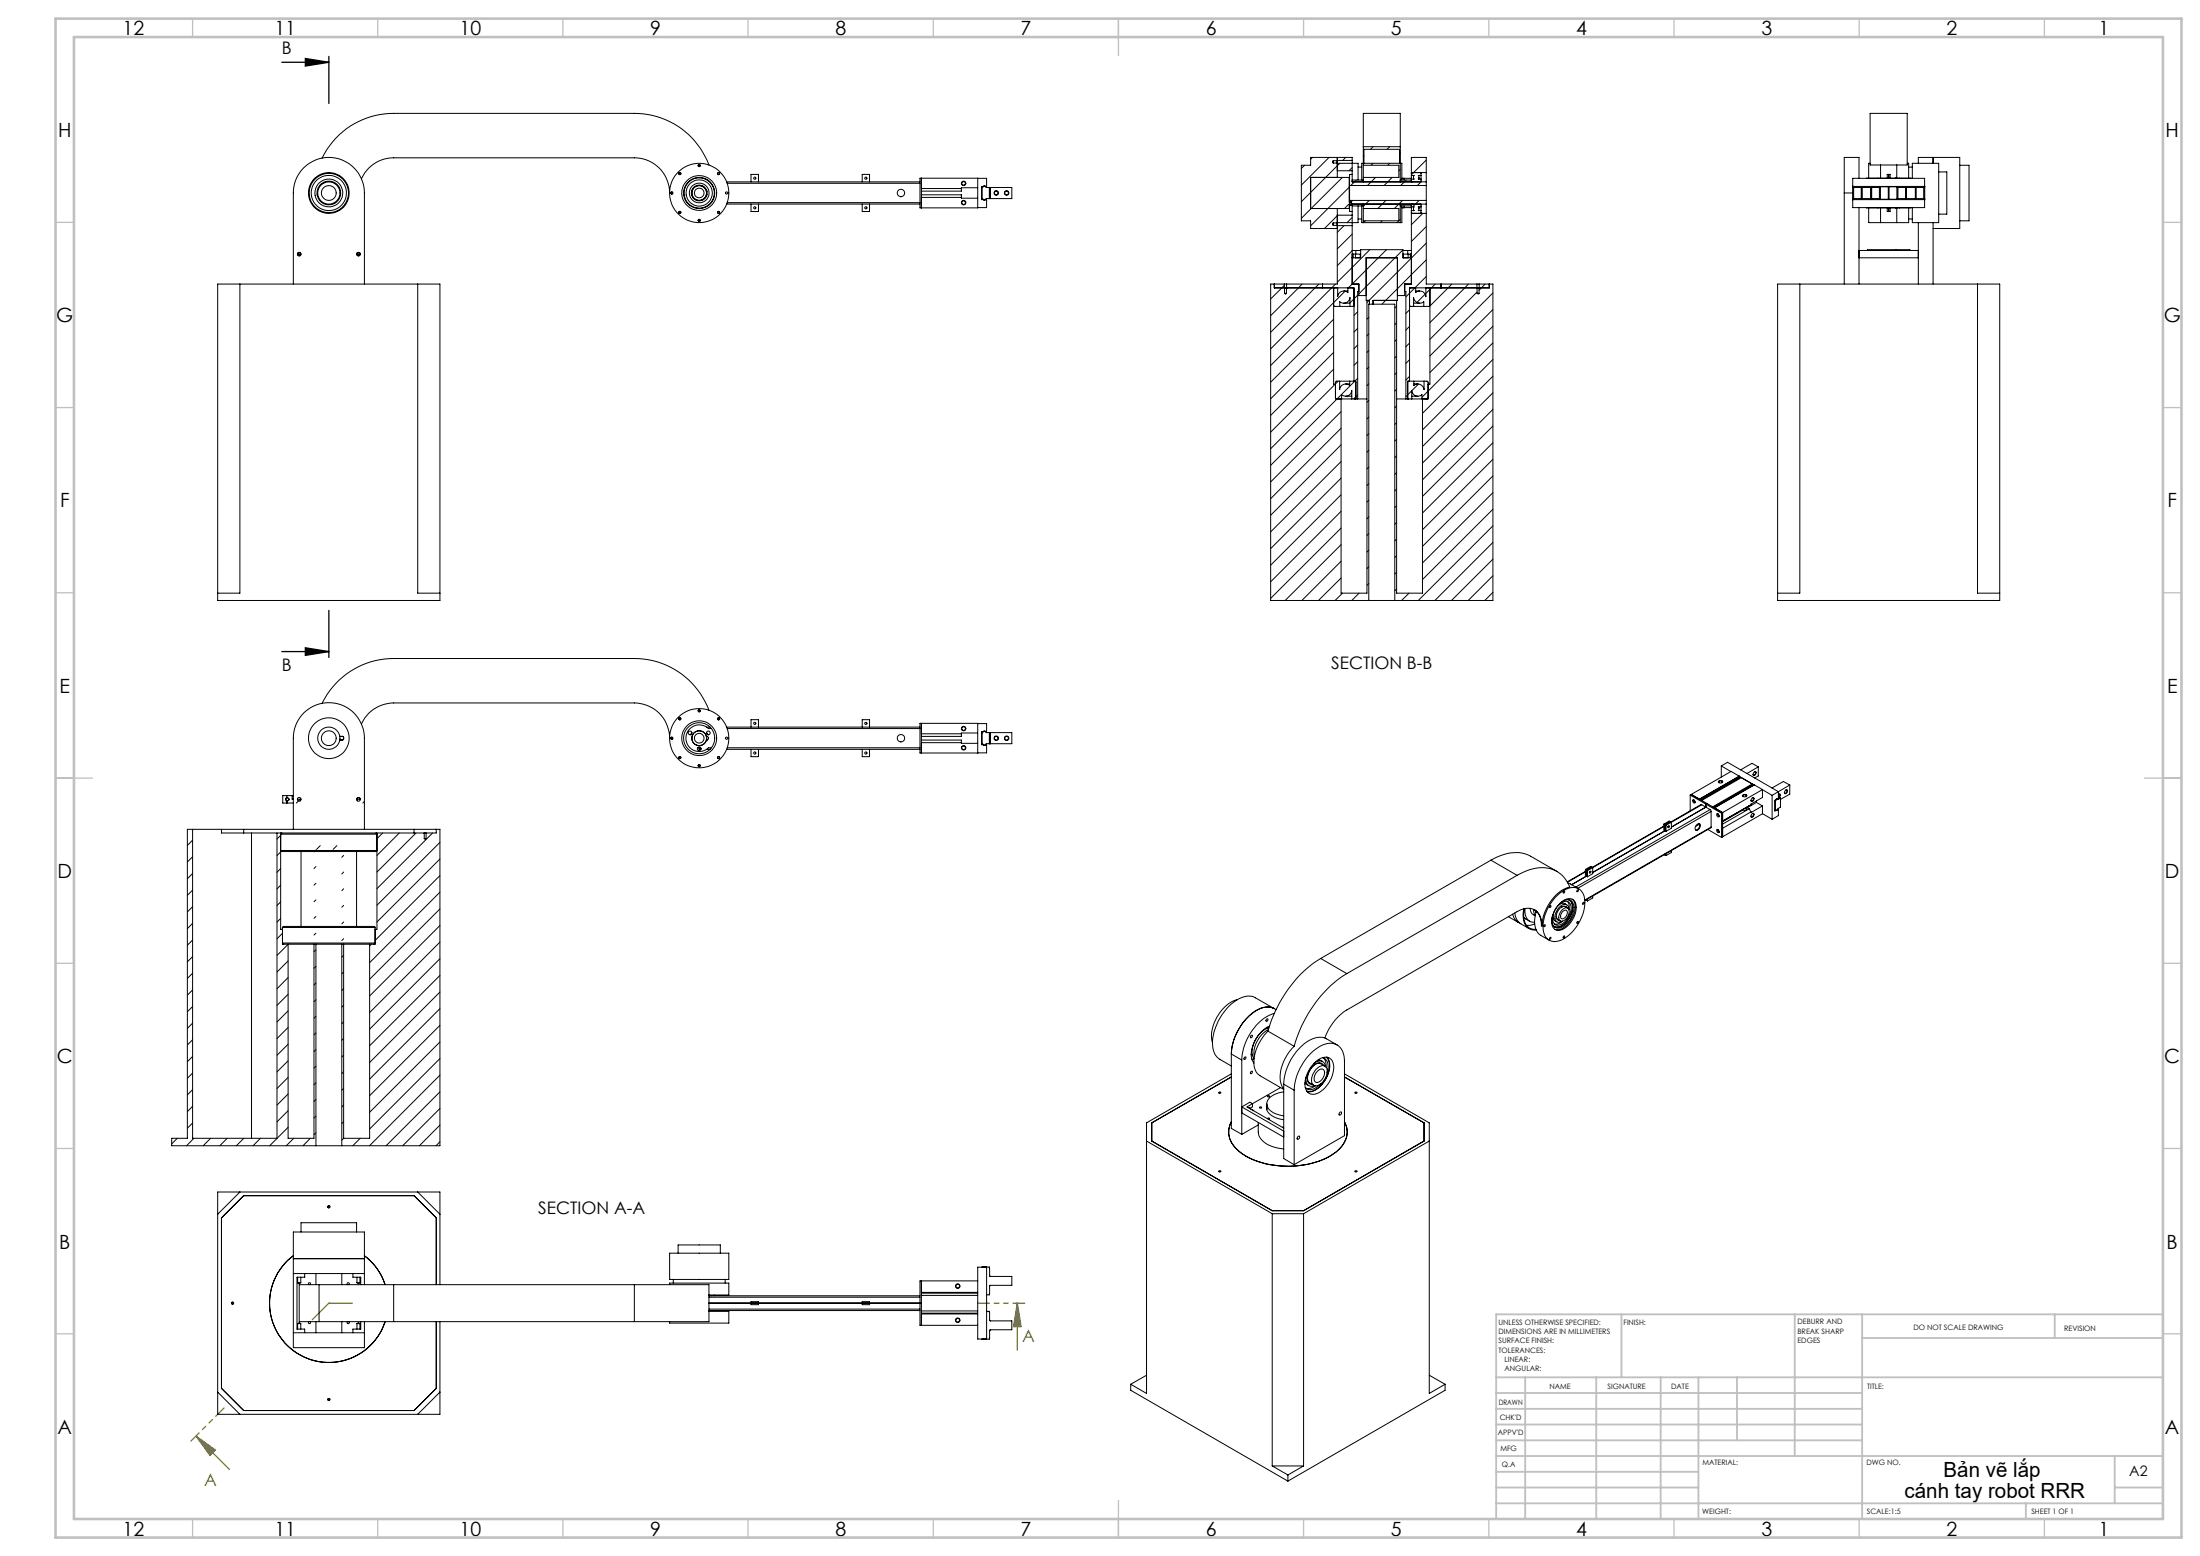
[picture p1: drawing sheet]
<svg xmlns="http://www.w3.org/2000/svg" width="594mm" height="420mm" viewBox="0 0 594 420" stroke-linecap="round" stroke-linejoin="round" font-family="sans-serif">
<path d="M76.1 16.8h12.7M82.4 15.8l6.4 1-6.4 1zM88.8 15.2v12.7M76.1 175.9h12.7M82.4 174.9l6.4 1-6.4 1zM88.8 164.8v12.7" fill="none" stroke="#000" stroke-width=".35"/>
<path d="M274.7 351.7l1 6.4h-2.1zM274.7 351.7v12.7M52.9 387.6l5.2 3.8-1.4 1.4zM52.9 387.6l9 9" fill="none" stroke="#808000" stroke-width=".35"/>
<path d="M276.7 351.7h-12.7M51.5 389l9-9" fill="none" stroke="#808000" stroke-width=".35" stroke-dasharray="6.3 1.3 1.3 1.3 1.3 1.3" stroke-dashoffset="3.2"/>
<path d="M84.3 356.2l4.5-4.5M95.2 351.7h-6.4" fill="none" stroke="#808000" stroke-width=".35" stroke-dasharray="6.3 1.3 1.3 1.3 1.3 1.3"/>
<g fill="none" stroke="#c0c0c0" stroke-width=".35">
<path d="M52 5v5M102 5v5M152 5v5M202 5v5M252 5v5M302 5v10M352 5v5M402 5v5M452 5v5M502 5v5M552 5v5M15 60h5"/>
<path d="M584 60h5M15 110h5M584 110h5M15 160h5M584 160h5M15 210h10M579 210h10M15 260h5M584 260h5M15 310h5M584 310h5M15 360h5"/>
<path d="M584 360h5M52 410v5M102 410v5M152 410v5M202 410v5M252 410v5M302 405v10M352 410v5M402 410v5M452 410v5M502 410v5M552 410v5"/>
</g>
<g fill="none" stroke="#c0c0c0" stroke-width=".5">
<path d="M437.8 354.8v17M484.6 354.8v38.2M502.8 354.8v55.2M554.8 354.8v6.4M584 354.8h-180v55.2M404 371.8h180M404 376h98.8M411.8 371.8v38.2M431 371.8v38.2M448.4 371.8v38.2M458.6 371.8v38.2M469 371.8v17"/>
<path d="M502.8 361.2h81.2M404 388.8h98.8M404 384.5h98.8M404 380.3h98.8M404 397.3h54.6M404 393h180M571 393v12.8M404 405.8h180M404 401.5h54.6M547 405.8v4.2M571 401.5h13"/>
</g>
<path d="M15 5h574v410h-574zM20 10h564v400h-564z" fill="none" stroke="#c0c0c0" stroke-width=".7"/>
<path d="M82.4 15.8l6.4 1-6.4 1zM82.4 174.9l6.4 1-6.4 1z" fill="#000"/>
<path d="M274.7 351.7l1 6.4h-2.1zM52.9 387.6l5.2 3.8-1.4 1.4z" fill="#808000"/>
<g fill="none" stroke="#000" stroke-width=".27">
<path d="M368.1 39.6v-9h10v9M368.1 39.6v5M368.1 39.6h10M370.7 39.6l-.7 .7M375.2 39.6l-.7 .7M378.1 39.6v9.5M504.9 30.6h10v13.9h-10zM87 42.7a21.4 21.4 0 0 1 19.3-12.1h65a21.4 21.4 0 0 1 20.1 13.9M97.6 48.3a9.5 9.5 0 0 1 8.7-5.7h65a9.5 9.5 0 0 1 9.5 9.5M190.7 52.6h.1M190.7 51.6h.1M196.2 55.1h52.2"/>
<path d="M196.2 49.1h52.2M196.4 54.7h52M196.4 49.5h52M202.8 49.1v-2h2v2M202.8 55.1v2h2v-2M232.8 49.1v-2h2v2M232.8 55.1v2h2v-2M248.8 52.6h10.8v.9h4.4M248.8 48.1v8M248.8 53.3h10.8M248.8 50.9h10.8M264 48.1v8h-15.6v-8h18v2.2h-.3a.29 .29 0 0 0-.3-.2 .29 .29 0 0 0-.3 .2h-.5v3.6l.7 .2 .7-.2v2.1h-2.4"/>
<path d="M264 50.7h-4.4v.9h-10.8M265 50.7h.1M265 53.5h.1M267.1 50.6v3M267.2 50.6h-.9l-.4-.4-.8 .4v3l.6 .4 .6-.4h.9M267.2 53.6h.1M267.2 50.6h.1M267.2 50.6v3M267.3 50.6h5.9v3h-5.9M267.3 50.6v3M352.2 44.6l-.8 .9M353.9 47.9h10.4v6.7h.6v.7h-.6v1h-10.4z"/>
<path d="M354.4 42.5l-.5 .5M358.8 42.5l-7.4 7.5M360 43.4v.6M360 43.4h1M360 43.4l-.2 .3 .2 .3M360 44h1M361 43.4v.6M361 44l.1 .1M361.1 43.3v.8M361.1 44.1h5.6v4.5M361.1 42.5v.8M361.1 44.1v3.8"/>
<path d="M361.1 56.3v3.8M361.1 43.3l-.1 .1M361.1 58.1h4M361.1 46.1h4M361.1 43.3h4M361.2 58.1l-3.6 3.6M361.7 44.1l-10.3 10.4M362.4 47.9l-11 11M363.3 42.5l-.8 .8M364.3 50.3h.1M364.3 51.1h.1M364.3 50.5l-10.4 10.4"/>
<path d="M364.4 50.1v4M364.4 55.3v1.8h.7M364.4 50.1h20.7M364.4 54.1v.5M364.4 54.1h20.7M364.8 54.6v.7M364.8 54.6l-1.8 1.7M365.1 46.1v1M365.1 57.1v1M365.1 58.1v2.8M365.1 43.3v2.8M365.1 47.1v2h20"/>
<path d="M365.1 47.1h-.7v3M365.1 43.3v-.8h-11.2v2.1h-2.5v15h2.5v2.1h7.2M365.1 55.6h3M365.1 48.6h3M365.1 58.7l-1.4 1.4M365.1 45.2l-.9 .9M365.2 54.1l-.4 .5M366.2 48.6l-1.5 1.5M366.7 55.6v4.5h-5.6M366.7 45.1h1M366.7 59.1h1M367.7 55.6v4.5h10.8v-4.5"/>
<path d="M368.1 56.3v3.3M368.1 44.6v3.3M368.1 44.1h-.4v4.5M368.1 56.3h9.6v3.3M368.1 44.6h9.6v3.3h-9.6M368.1 59.6h9.6M368.1 47.9v1.2M368.1 55.1v1.2M368.1 59.6v.5M368.3 40.3h9.6v3.8h-9.6zM368.3 42l-.2 .2M368.7 59.6l-.5 .5"/>
<path d="M369.7 54.1l-1.6 1.6M370.7 44.1l-.5 .5M371.4 47.9l-2.2 2.2M373.2 59.6l-.5 .5M374.2 54.1l-2.2 2.2M375.2 44.1l-.5 .5M375.9 47.9l-2.2 2.2M377.7 59.6l-.5 .5M378.1 44.1h.4v4.5M378.1 55.6h3M378.1 48.6h3M378.1 55.1v5"/>
<path d="M378.1 59.2l-.4 .4M378.1 41.2l-.2 .2M378.1 45.7l-.4 .4M378.5 48.1h2.6M378.7 54.1l-2.2 2.2M379.1 56h2M379.1 55.6v.5h-.6M379.1 48.1v.5M379.7 48.6l-1.5 1.5M381.1 57.4l.2 .2M381.1 47.4v.9M381.1 55.8v1.1"/>
<path d="M381.1 55.8h.7l-.2 .4 .2 .7h-.7M381.1 47.4h.7l-.2 .3 .2 .6h-.7M381.1 48.9l.2 .2M381.1 46.6v.2M381.1 57.4v.2M381.1 57.6v19.1h-1.8v3.1h-2M381.1 46.6v-4.1h4v4.1M381.1 46.8v.6M381.1 48.3v.8M381.1 55.1v.7M381.1 56.9v.5M381.1 46.6h4"/>
<path d="M381.1 57.6h4M381.3 46.6l-.2 .2M381.3 55.1l-.2 .2M381.3 42.5l-.2 .2M381.6 47.9v.4M381.6 55.8v.6M383.1 55.8v.6M383.1 47.9v.4M383.2 54.1l-1.8 1.7M383.5 46.6l.2 .1v.7M383.5 55.1l.2 .2M383.7 56.9v.6l-.2 .1"/>
<path d="M383.7 55.8h-.8l.2 .4-.2 .7h.8M383.7 47.4h-.8l.2 .3-.2 .6h.8M383.7 47.4v.9M383.7 55.8v1.1M383.7 48.9l-.2 .2M383.7 48.9l-1 1.2M383.7 55.1v.2M383.7 48.3v.6M383.7 55.3v.5M384.2 57.6l-3.1 3.1M385.1 50.1v4M385.1 46.6v2.5"/>
<path d="M385.1 55.1v2.5M385.1 55.1h-20v2M385.1 57.6v19.1h13.7M385.1 49.1v1M385.1 54.1v1M385.1 43.2l-4 4M497.9 52.1v24.6M497.9 52.1h2.3M500.2 53.9v.1M500.2 53.6h2.3M500.2 50.6h2.3M500.2 53.9h19.5"/>
<path d="M500.2 50.3h19.5M500.2 50.3v3.6M500.2 50.2v.1M500.2 50.3v-2.2h19.4v2.2M500.2 53.9v2.1h19.4v-2.1M500.5 50.6v3M501.9 48.1v-5.6h-4v9.6M501.9 56v20.7M502.5 53.6h.2M502.5 50.6h.2M502.5 50.6v3M502.7 53.6h2.5"/>
<path d="M502.7 50.6h2.5M502.7 50.6v3M503.9 56h12M503.9 48.1h.1M504.5 56.1v4h10.8v-4M504.9 44.1h-.4v4M505.1 50.6v3M505.2 53.6h.2M505.2 50.6h.2M505.2 50.6v3M505.4 53.6h2.3M505.4 50.6h2.3"/>
<path d="M505.4 50.6v3M507 48.1h.1M507 56v.1M507.4 50.6v3M507.7 50.3v3.6M507.7 50.4h2.1v3.4h-2.1M507.8 56.1v4M507.8 44.5v3.6M509.6 48.1v-1h.7v1M509.6 56.1v1h.7v-1M509.9 47.1v1M509.9 56v1.1"/>
<path d="M512 56.1l.1 .2M512.1 47.9h-.1v.2M512.1 56.1v4M512.1 44.5v3.6M512.2 53.6h2.3M512.2 50.6h2.3M512.2 50.3v3.6M512.2 50.4h-2.2v3.4h2.2M512.4 50.6v3M512.8 48.1h.1M512.8 56v.1M514.5 50.6h.2"/>
<path d="M514.5 53.6h.2M514.5 50.6v3M514.7 53.6h2.5M514.7 50.6h2.5M514.7 50.6v3M514.9 44.1h.4v4M515.3 45.1h1M515.3 59.1h1M515.9 48.1h.1M516.3 48.1v-4h7.2v16h-7.2v-4.1M517.1 50.6v3M517.2 50.6h.1"/>
<path d="M517.2 53.6h.1M517.2 50.6v3M517.3 53.6h2.4M517.3 50.6h2.4M517.3 50.6v3M517.9 44.1v-1.6h11.2v19.2h-7.2M519.4 50.6v3M519.6 50.2l.1 .1M519.7 53.9l-.1 .1M519.7 50.3v3.6M521.9 42.5v1.6zM523.5 46.4h2.1v11.4h-2.1"/>
<path d="M529.1 44.6h2.5v15h-2.5M58.8 76.7h60v85.4h-60zM64.8 76.7v83.4h-6M79.2 76.7v-24.6a9.6 9.6 0 0 1 9.6-9.6 9.6 9.6 0 0 1 9.6 9.6v24.6M80.4 68.6h.8M96.4 68.6h.8M112.8 76.7v83.4h6M344.1 76.7v1h2.7M346.8 77.7h.1M346.8 77.7h.6M346.8 76.7h.6M346.8 76.7h-3.7v85.4h26.5"/>
<path d="M346.8 76.7v1M346.8 77l-3.7 3.7M346.8 79.2h.5M346.8 77.7v1.5M346.8 79.2l.3 .2 .2-.2M347.4 77.7h.1M347.4 77.7h-.6M347.4 77.7h18.2v25.2M347.4 76.7l-.1 2.5M351.6 76.7l-8.5 8.5M356.1 76.7l-13 13M357.1 76.7v1"/>
<path d="M360 60.2v.6M360 60.2h1M360 60.2l-.2 .3 .2 .3M360 60.8h1M360.1 77.7v26h.5M360.4 77.7l-.3 .3M360.6 76.7l-17.5 17.5M361 60.2v.6M361 60.8l.1 .1M361.1 60.1v.8M361.1 60.9v15.8h-13.7M361.1 60.1l-.1 .1"/>
<path d="M361.1 60.9h4M361.2 77.7v2.4a1.65 1.65 0 0 1 1-1.4 1.65 1.65 0 0 1 1.7 .3v-1.3M362.8 78.5h1.1M362.9 60.9l-1.8 1.8M363.2 78.6l-20.1 20.1M365.1 68.6h.3M365.1 76.7h1.8v3.1h2M365.1 69.6h2.3v-2.2h11.4v2.2h2.3M365.1 67.6h2.3M365.1 60.9v15.8M365.1 67.7l-4 4M365.1 76.7l-1.2 1.1"/>
<path d="M365.1 63.2l-4 4M365.3 77.7l.3 .3M365.4 68.6h.6M365.4 68.6v1M366 68.6h1.3M366 68.6v1M366.1 67.6v1M366.6 79.7l-2.1 2.1M366.9 78.7h-.3v29M367.3 68.6h.1M367.3 68.6v1M369.9 67.4l-8.8 8.8"/>
<path d="M374.4 67.4l-9.3 9.3M378.8 68.6h.1M378.8 67.6h2.3M378.8 67.5l-11.9 11.9M378.9 68.6h1.3M378.9 68.6v1M379.3 78.7h.3v29M380.1 67.6v1M380.2 68.6h.6M380.2 68.6v1M380.8 68.6h.3M380.8 68.6v1"/>
<path d="M380.9 77.7l-.3 .3M382.2 78.5h1.1M382.2 77.7v1.3a1.64 1.64 0 0 1 1.8-.4 1.64 1.64 0 0 1 1 1.5v-2.4M384.8 79.4l-2.2 2.3M385.1 61.2l-4 4M385.1 65.6l-16 16.1M385.1 70.1l-12 12M385.1 74.6l-5.5 5.5M385.8 77.7l.3 .3M386.1 77.7v26h-.5M387.5 76.7l-2.5 2.5M389.1 76.7v1"/>
<path d="M392 76.7l-5.9 5.9M396.5 76.7l-10.4 10.4M398.8 77.7h.1M398.8 77.7h.6M398.8 76.7h.6M398.8 77.7h.5M398.8 77.7h-18.2v25.2M398.8 76.7v2.5M398.8 79.2h.5M398.8 79.2l.3 .2 .2-.2M398.8 78.8l-12.7 12.8M399.3 77.7v1.5"/>
<path d="M399.4 77.7h.1M399.4 76.7h3.7v85.4h-26.5M399.4 76.7v1M399.4 77.7h-.1M401 76.7l-1.7 1.6M402.1 76.7v1h-2.7M403.1 79.1l-17 17M480 76.7h59.9v85.4h-59.9zM486 76.7v83.4h-6M501.9 69.6h16M501.9 67.6h16M504.2 67.6v-.2h11.5v.2"/>
<path d="M517.9 60.1v16.6M521.9 60.1v16.6M533.9 76.7v83.4h6M360.1 82.4l.3 .3h1.3M360.1 86.2l-17 17M360.1 90.6l-17 17.1M360.1 95.1l-17 17M360.1 99.6l-17 17M361.7 82.7v-1.3a1.68 1.68 0 0 0 2.8-1.1v2.4M361.7 82.7h2.8M362.8 81.8h1.7M364.5 82.7h.8"/>
<path d="M365.3 82.7h.3M365.6 82.4l-.3 .3M366.6 84.2l-1 .9M366.6 88.6l-1 1M366.6 97.6l-1 1M366.6 93.1l-1 1M369.1 81.1v79h-7v-52.4M369.6 85.6l-.5 .5M369.6 90.1l-.5 .5M369.6 94.6l-.5 .5M369.6 99.1l-.5 .5M369.7 82.1v-1h-.8v-11.5h8.4v11.5h-6.6v1"/>
<path d="M377.1 81.1v79h7v-52.4M377.1 82.6l-.5 .5M377.1 87.1l-.5 .5M377.1 91.6l-.5 .5M377.1 96.1l-.5 .5M380.6 82.7h.3M380.6 82.4l.3 .3M380.6 83.6l-1 1M380.6 88.1l-1 1M380.6 97.1l-1 1M380.6 92.6l-1 1M380.9 82.7h.8"/>
<path d="M381.7 81.8h1.6M381.7 82.7h2.7M381.7 82.7v-2.4a1.68 1.68 0 0 0 2.7 1.1v1.3M381.7 82.5l-.2 .2M386.1 82.4l-.3 .3h-1.4M403.1 83.6l-17 17M403.1 88.1l-19.2 19.1M403.1 92.6l-19 19M403.1 97l-19 19M360.5 103.7l-17.4 17.4M360.6 107.4l.3 .3M361.3 102.9l-.7 .7"/>
<path d="M361.7 102.9h2.7M361.7 102.9h-.9l-.2 .2v4.6h1.6M361.7 102.9v2.3a1.64 1.64 0 0 1 1-1.4 1.64 1.64 0 0 1 1.7 .3v-1.2M362.1 111.1l-19 19M362.1 115.6l-19 19M362.2 107.7v-1.2a1.64 1.64 0 0 0 1.8 .3 1.64 1.64 0 0 0 1-1.4v2.3M362.2 107.7h2.8M363.3 106.9h1.7M363.3 103.6h1.1M364.4 102.9h1.7v4.8M365 107.7h.8M365.8 102.9l.3 .3"/>
<path d="M365.8 107.7h.3M366.1 107.4l-.3 .3M366.1 107.7h.5M366.6 107.7h2.5M366.6 102.1l-23.5 23.5M366.6 106.6l-1.1 1.1M369.6 103.6l-.5 .5M369.6 108.1l-.5 .5M369.6 112.6l-.5 .5M369.6 117.1l-.5 .5M377.1 107.7h2.5M377.1 105.1l-.5 .5"/>
<path d="M377.1 114.1l-.5 .5M377.1 118.6l-.5 .4M377.1 100.6l-.5 .5M377.1 109.6l-.5 .5M379.6 107.7h.5M380.1 107.4l.3 .3M380.1 107.7h.3M380.4 102.9l-.3 .3M380.4 107.7h.8M380.6 101.6l-1 1M381.2 106.9h1.6M381.2 105.4a1.64 1.64 0 0 0 1 1.4 1.64 1.64 0 0 0 1.7-.3v1.2"/>
<path d="M381.2 107.7h2.7M381.2 105.4v2.3M381.2 105.5l-1.6 1.6M381.7 103.6h1.1M381.7 102.9h2.8M381.7 102.9v1.2a1.68 1.68 0 0 1 2.8 1.1v-2.3M381.7 102.9h-1.6v4.8M383 103.7l-1.8 1.8M384.5 102.9h.8l.3 .2v4.6h-1.7M385.6 107.4l-.3 .3M403.1 101.5l-19 19M403.1 110.5l-19 19"/>
<path d="M403.1 115l-19 19M403.1 119.5l-19 19M403.1 106l-19 19M362.1 120.1l-19 19M362.1 124.6l-19 19M362.1 129.1l-19 19M362.1 133.5l-19 19.1M362.1 138l-19 19M369.6 121.5l-.5 .6M369.6 126.1l-.5 .5M369.6 130.5l-.5 .5M369.6 135l-.5 .5"/>
<path d="M369.6 139.5l-.5 .5M377.1 123l-.5 .5M377.1 127.5l-.5 .5M377.1 136.5l-.5 .5M377.1 132l-.5 .5M403.1 124l-19 19M403.1 128.5l-19 19M403.1 133l-19 19M403.1 137.5l-19 18.9M362.1 142.5l-19 19M362.1 147l-15.1 15.1M362.1 151.5l-10.6 10.6"/>
<path d="M362.1 156l-6.1 6.1M369.6 144l-.5 .5M369.6 148.5l-.5 .5M369.6 153l-.5 .5M369.6 157.5l-.5 .5M377.1 145.5l-.5 .5M377.1 150l-.5 .5M377.1 154.5l-.5 .5M377.1 141l-.5 .5M377.1 159l-.5 .5M403.1 141.9l-20.2 20.2M403.1 146.4l-15.7 15.7"/>
<path d="M403.1 150.9l-11.2 11.2M403.1 155.4l-6.7 6.7M403.1 159.9l-2.2 2.2M362.5 160.1l-2 2M367 160.1l-2 2M369.6 162.1h7M369.6 162.1v-80h7v80M369.6 162l-.1 .1M380.4 160.1l-2 2M87 189.8a21.5 21.5 0 0 1 19.3-12.1h65a21.5 21.5 0 0 1 20.1 14M91.8 198.8h.7l.3 .3-.1 .6-.9 .1M97.6 195.4a9.5 9.5 0 0 1 8.7-5.7h65a9.5 9.5 0 0 1 9.5 9.6"/>
<path d="M186.8 197.7l-.3 .6M190.7 199.8h.1M190.7 198.8h.1M190.7 198.8h.3a.52 .52 0 0 1 .3 .6 .52 .52 0 0 1-.6 .4M190.7 198.8a1.99 1.99 0 0 0-3.1-1.2 1.99 1.99 0 0 0 0 3.3 1.99 1.99 0 0 0 3.1-1.1M190.7 197.7l.4 .6M190.8 196.3h.9M192.1 196.7h-.8a3.6 3.6 0 0 0-5.1 0 3.6 3.6 0 0 0 0 5.1 3.6 3.6 0 0 0 5.1 0h.8M196.2 196.3h52.2M196.4 196.7h52M202.8 196.3v-2h2v2M232.8 196.3v-2h2v2"/>
<path d="M248.8 195.2v8.1M248.8 199.8h10.8v.8h4.4M248.8 198.1h10.8M264 195.3h2.4v2.2l-.5-.2-.9 .2v3.5h.5a.29 .29 0 0 0 .3 .2 .29 .29 0 0 0 .3-.2h.3v2.2l-18 .1v-8.1h15.6v8.1M264 197.9h-4.4v.9h-10.8M265 197.9h.1M267.1 197.7v3M267.2 197.7h-.9l-.4-.3-.8 .3v3l.6 .4 .6-.4h.9M267.2 197.7h.1M267.2 197.7v3M267.3 197.7v3M267.3 197.7h5.9v3h-5.9"/>
<path d="M77.5 215.2a.55 .55 0 0 0-.4 .6 .55 .55 0 0 0 .4 .5M77.5 214.8v.4M77.5 216.3v.5M77.5 215.2l.1 .2M77.5 214.8h.1M77.6 215.4l.5 .3-.1 .3-.4 .2M77.6 215.4a.41 .41 0 0 0-.4 .4 .41 .41 0 0 0 .4 .4M77.6 216.2l-.1 .1M77.9 215.5v.2h.2M78.9 214.8v.9h.3M79.2 214.8h-2.9v2h2.9M80.3 215.7h.8"/>
<path d="M81 215.7l-1 1.1M81.1 215.7h.2M81.1 215.7v.5M96.3 215.7h.2M96.4 215.7a.41 .41 0 0 1 .4-.3 .41 .41 0 0 1 .4 .3M96.5 215.7h.8M96.5 215.7v.5M98.4 216.3l-.4 .5M188.5 201.7h.6M188.8 202v.1M188.8 202.1v.2h.5M188.8 202h.5"/>
<path d="M190.8 202.3h.9M196.2 202.3h52.2M196.4 201.8h52M202.8 202.3v1.9h2v-1.9M232.8 202.3v1.9h2v-1.9M248.8 200.5h10.8M265 200.6h.1M267.2 200.7h.1M456.4 214.6v4.3M456.4 214.6l4.2 2.4M456.6 214.4l-.2 .2M456.6 214.4l4.3 2.5"/>
<path d="M457 216a.47 .47 0 0 1 .6 .2 .47 .47 0 0 1-.1 .6l-.4-.4zM457.3 215.9l.4 .7M457.3 215.9l.4 .6M459.5 217.2l-8.4 4.7M459.5 217.2l1.1 .7M459.5 217.2l-8.2 4.8M460.6 217.9l-9.3 5.4M460.6 217v.9M460.6 217.9l1.1 .6M460.6 217l4.2 2.5M460.9 216.9l4.2 2.4M460.9 216.9l-.3 .1"/>
<path d="M461.7 218.5l.3 .5M461.7 218.5l-36.3 20.9M462 219v4.3M462 219l-36 20.8M463.6 219.6a.54 .54 0 0 1 .5 .4 .54 .54 0 0 1-.1 .5l-.4-.3zM463.8 219.6l.4 .8M463.8 219.7v.1M464 210.8a.55 .55 0 0 1 .7-.2 .55 .55 0 0 1 .3 .6 .55 .55 0 0 1-.6 .2 .55 .55 0 0 1-.4-.6zM464.2 211.3l-.1-.1a.42 .42 0 0 1 .4-.4 .42 .42 0 0 1 .4 .5M464.7 206.7l1.7-.9 13.8 7.9v1.8l-.2 .1M464.7 206.7l2.7 1.6M464.7 206.7v3"/>
<path d="M464.8 219.5v6.5M465.1 219.3v6.6M465.1 219.3l-.3 .2M467.4 208.2l2.2 1.3M467.4 208.2l-10.8 6.2M469.6 209.5l-10.8 6.2-2.2-1.3M469.6 209.6l-10.7 6.1M469.6 209.6l.1 .1M469.6 209.5v.1M469.6 209.5l4 2.4M469.7 209.9v.3M469.7 209.9l-10.5 6.1"/>
<path d="M469.7 209.7l-10.7 6.1M469.7 209.7v.2M470.5 214.7a.57 .57 0 0 1 .6-.3 .57 .57 0 0 1 .5 .6 .68 .68 0 0 1-1.1-.3zM470.6 218.5v.1M470.7 215h-.1a.42 .42 0 0 1 .5-.4 .42 .42 0 0 1 .4 .4M471.3 218.2l.2 .1a.47 .47 0 0 1-.3 .5 .47 .47 0 0 1-.6-.2l-5.5 3.2M471.3 218.2h-.3M471.3 218.2l.4-.2 .6 .3M471.5 218h.1M472.3 218.3l-7.2 4.1M472.3 218.3l.5 .9M472.8 217.2v-.2l3.1-1.8v-2.1l-10.8 6.2"/>
<path d="M472.8 217.2l-7.7 4.4M472.8 217.2l-.5 .3M472.8 219.2l-7.7 4.4M473.1 215.4l.2-.1a.53 .53 0 0 1 .2 .7 .53 .53 0 0 1-.7 .2zM473.1 211.9l-.1 .2M473.1 219.6h.2a.49 .49 0 0 1 .3 .4 .49 .49 0 0 1-.3 .5l-.2 .1a.51 .51 0 0 1-.4-.5 .51 .51 0 0 1 .4-.5zM473.1 211.9l-10.5 6M473.1 211.6l-3-1.7-10.6 6.2M473.1 211.6l-10.7 6.2M473.1 211.6v.3M473.1 215.4l.1-.1a.42 .42 0 0 1 .2 .6 .42 .42 0 0 1-.6 .1M473.1 219.6h.1a.44 .44 0 0 1 .2 .6 .44 .44 0 0 1-.6 .2v-.1"/>
<path d="M473.5 208.5l.3-.2a.53 .53 0 0 1 .2 .7 .53 .53 0 0 1-.6 .2zM473.6 211.9l-10.8 6.1M473.7 211.9l4.8 2.8M473.7 211.9l-10.8 6.2M473.7 208.3h.1a.43 .43 0 0 1 .1 .6 .43 .43 0 0 1-.6 .1M474.2 216.2v.4M474.2 216.6l-2.4 1.4M474.2 216.6l1.7 .9M474.7 207l-1.7-1-3 1.8M474.7 207l-3 1.8M474.7 207v2.5l-.9 .5M475.9 217.5l-3.1 1.8v-.1"/>
<path d="M475.9 217.5v2.2M475.9 219.7l-10.8 6.2M475.9 219.6l2.6 1.5M478.5 214.7v6.4M479.2 216.1l.2 .1M479.2 216.2h.1M479.2 218.6l.1 .1M479.3 216.2v2.5M479.4 218.6l.1 .1M479.4 216.2h-.1M479.6 215.8h.1M479.6 215.8l-.2 .4"/>
<path d="M479.8 215.5l.2 .1M479.9 215.6l-.3 .2M479.9 215.6l.2 .2M479.9 215.6h-.1l.3 .2M480 215.6h-.3l-.5 .4v2.9l.3-.2M480.1 218.3l.1 .1M480.2 218.4l-.5 .4-.2-.1M480.2 215l.4 .3M480.2 218.4v1.8l-1.7 .9M480.3 215.1l.2-.5-.1-.2h-.2l.1-.1a.44 .44 0 0 1 .4 .4 .44 .44 0 0 1-.3 .5M480.5 215.3h.1M480.5 215.3l.2 .1"/>
<path d="M480.6 215.3h.1M480.7 215.4v2.5l-.6 .3-.3 .5h-.5M480.7 215.4l-.6 .4M482 213.4l.3-.2a.52 .52 0 0 1 .2 .7 .52 .52 0 0 1-.7 .2zM482.2 213.2h.1a.43 .43 0 0 1 .1 .6 .43 .43 0 0 1-.6 .1M483.2 211.9l-1.7-1-3.1 1.8M483.2 211.9l-4.7 2.8M483.2 211.9v2.5l-2.5 1.4M52 226.8l-1.4 1.4M52 231.3l-1.4 1.4M52 235.8l-1.4 1.4M52 223.9v83.4h22.8v-82.5"/>
<path d="M65.8 223.9v.9M67.9 224.8v82.5M75.8 225.5l-1 1M75.8 230l-1 .9M75.8 234.4l-1 1.1M75.8 238.9l-1 1M75.8 229.6l26 .1-.2 .2h-25.6zM75.8 224.8v26h.5M76.1 224.8l-.3 .4h26l-.3-.4M79.2 223.9v-24.6a9.6 9.6 0 0 1 9.6-9.6 9.6 9.6 0 0 1 9.6 9.6v24.6M81.3 229.9v20.2M85.3 229.4l-.5 .5"/>
<path d="M85.3 233.9l-.5 .5M85.3 238.4l-.5 .5M86.5 228.3l-1 1M90.9 228.3l-.9 1M92.8 230.9l-.5 .5M92.8 235.4l-.5 .5M92.8 239.9l-.5 .5M96.3 229.9v20.2M101.8 224.8v26h-.5M103.3 224.8l-1.5 1.6M107.8 224.8l-6 6.1M111.8 223.9v.9"/>
<path d="M112.3 224.8l-10.5 10.6M114.5 224.8v.1M114.5 226.4h.5M114.5 224.9h.5M114.5 224.9v1.5M114.5 226.4l.3 .1 .2-.1M115 224.9v1.5M115.1 224.8l-.1 .1M116.8 224.8l-15 15.1M117.8 223.9v.9h-58v-.9M118.8 227.4l-17 17M118.8 231.9l-17 17"/>
<path d="M118.8 236.3l-17.5 17.5M402.6 232.2a10.8 10.8 0 0 1 10.7-1.1l7.1 4.1M402.6 232.2l7 4.1M402.6 232.2l-46 26.5M409.6 236.3a11.1 11.1 0 0 1 10.4-1.3 8.1 8.1 0 0 1 3.8 4.4 11.1 11.1 0 0 0-7.2 8.6l-.3 2M409.6 236.3l-46 26.5M423.3 238.4l3 1.5M428.1 235.2l-4.9 2.8M428.1 234.7v1.6l.5 .4M428.1 234.7l.2 .2M428.1 235.3l-4.9 2.8M428.3 234.9v1.6l-4 2.3"/>
<path d="M428.3 234.9l.3 .1M428.6 235v1.7M429.2 235.3l.2-.2a.24 .24 0 0 1 .1 .4 .24 .24 0 0 1-.4 0zM429.3 235.2l-.1 .2M429.8 234l-1.5 .9M429.8 234l-.3-.1-1.4 .8M429.8 234l.2 .2M430 234.2v1.6l-1.4 .9M430 234.2l-1.4 .8M449.3 223l-19.4 11.1M449.3 222.4v1.7l.2 .1M449.3 222.4l.2 .2"/>
<path d="M449.3 223.1l-19.3 11.1M449.4 230.7l.1 .1M449.5 224.2l-19.5 11.3M449.5 222.6v1.6M449.5 230.6v.2M449.5 224.2l.3 .2M449.5 222.6l.3 .2M449.5 230.8l.3 .1M449.8 222.8v1.6M449.8 230.4v.5M450.5 223l-.1 .2M451 221.8l-1.5 .8"/>
<path d="M451 221.8l-.3-.2-1.4 .8M451 221.8l.3 .2M451.3 222v1.6l-1.5 .8M451.3 222l-1.5 .8M451.3 229.6v.5l-1.5 .8M458.1 222.7a.56 .56 0 0 1 .8-.3 .56 .56 0 0 1 .1 .9 .75 .75 0 0 1-.5 .7 .75 .75 0 0 1-.8-.2v-.5zM458.8 222.3a1.2 1.2 0 0 1-1 1.7M458.9 222.4l-1.1 .7M461.1 223.9l3.7 2.1M462 223.3l-34.1 19.8M462 223.3l-34.1 19.6M463.6 223.9a.44 .44 0 0 1 .6 .3 .44 .44 0 0 1-.4 .5l-.3-.4z"/>
<path d="M463.8 223.9l.4 .7M463.9 223.9l.3 .6M465.1 225.9l-.3 .1M52 240.3l-1.4 1.4M52 244.7l-1.4 1.5M52 249.2l-1.4 1.5M52 253.7l-1.4 1.4M52 258.2l-1.4 1.4M75.8 243.4l-1 1M75.8 247.9l-1 1M76.3 251.9l-1.5 1.5M76.3 250.3l.2-.2h24.6l.2 .2"/>
<path d="M76.3 250.3h25M76.3 250.3v4.6h.3M76.6 254.9l-.3-.4h25l-.3 .4M76.6 254.9h24.4M77.8 259.4l-3 3M84.8 254.9v52.4h-7v-52.4l-3 3M85.3 242.9l-.5 .5M85.3 247.4l-.5 .5M85.3 251.9l-.5 .5M85.3 256.4l-.5 .5M85.3 254.9v54.4M92.3 254.9v54.4"/>
<path d="M92.8 244.4l-.5 .5M92.8 248.9l-.5 .5M92.8 253.4l-.5 .5M92.8 257.9l-.5 .5M92.8 254.9v52.4M99.8 254.9v52.4h-7M100.3 254.9l-.5 .5M101.3 250.3v4.6h-.3M118.8 240.8l-19 19M118.8 245.3l-19 19M118.8 249.8l-19 19M118.8 254.3l-19 19"/>
<path d="M118.8 258.8l-19 19M356.6 258.7a34.2 34.2 0 0 0-14.3 19.6M356.6 258.7l7 4.1M407.2 247.4l2.7 1.6M408.4 246.8a3.3 3.3 0 0 0 1.9 2.3M409 246.4a3.7 3.7 0 0 0 1.6 3l2.3 1.3M411.4 245.3a4.9 4.9 0 0 0 1.5 5.4l1.9 .3M411.4 247.6l1.6 1.1M411.6 245.3a4.5 4.5 0 0 0 1.7 5.3l1.4 .2M411.8 245.2a2.82 2.82 0 0 0 2.5 3.7M413.1 245.2l.4 1.3 1 .7M414.1 245.4l.1 1 .3 .7"/>
<path d="M414.3 245.6a4.7 4.7 0 0 1 1.9 4.3l.1 .1M414.4 249.4l-1.2 .3-1 .1M414.5 245.7l.2 .6M414.8 245.9a6 6 0 0 0 .9 6.4l2.6 1.5M416.3 250a4.1 4.1 0 0 0-3.9-4.8l-1.6 .3-1.2 .6-46 26.5a14.5 14.5 0 0 0-5.9 7.6M417 249.6a.24 .24 0 0 1 .2 .4 .24 .24 0 0 1-.4 0zM418.5 253.1h.2a.25 .25 0 0 1 0 .3 .25 .25 0 0 1-.3 0zM418.6 244.5l.2 .1-.4 .4zM419.3 246.9a1.62 1.62 0 0 0 1.1 1.9M419.7 250.2h1.2M420.1 242.1a5.7 5.7 0 0 1 5.9-2.3 4.3 4.3 0 0 1 1.8 5 11.6 11.6 0 0 1-7.2 9.3 3.2 3.2 0 0 1-4-3.7 12.2 12.2 0 0 1 3.5-8.3zM420.2 247.4l.2 .7 .9 .5"/>
<path d="M420.6 244.5a2.22 2.22 0 0 1 3.2-.8 4.6 4.6 0 0 1-2.1 5.7 1.6 1.6 0 0 1-1.9 .1 1.6 1.6 0 0 1-.6-1.9l.4-1.4zM421.2 243.8a2.38 2.38 0 0 1 3.4-.3 5.7 5.7 0 0 1-3 6.8 1.87 1.87 0 0 1-2.1-.3 1.87 1.87 0 0 1-.5-2.1l.1-.5M421.4 243.7a2.5 2.5 0 0 1 3.8-.4 6.4 6.4 0 0 1-3 7.4 2.04 2.04 0 0 1-2.5 .1 2.04 2.04 0 0 1-.7-2.3 7.3 7.3 0 0 1 2.4-4.8zM421.9 248.7l-1 .6-1.2 .1M421.9 246.1a.75 .75 0 0 1 1.1-.3 .75 .75 0 0 1 0 1.2 1.08 1.08 0 0 1-1.6 .8v-.7zM421.9 245.4a1.01 1.01 0 0 1 1.4-.2 1.01 1.01 0 0 1 .3 1.3 2.42 2.42 0 0 1-2.2 2.2 1.77 1.77 0 0 1 0-2.7zM422.2 252.7l.1-.1 .2 .2-.3 .4zM422.6 244.7l-1 .2M422.6 244.7h.1M422.6 244.7l.7 .4M423 244.2a1.58 1.58 0 0 0-2.2 .1M423.1 245a1.2 1.2 0 0 0-2 .3 2.28 2.28 0 0 0-.5 3l.4 .1"/>
<path d="M423.2 243.3l.5 1.1-.1 1.2M423.4 242.9a2.29 2.29 0 0 1 1.1 3 5.5 5.5 0 0 1-4.1 4.3l-1-.3M423.6 245.5a1.25 1.25 0 0 0-.8-1.4 1.25 1.25 0 0 0-1.5 .6 3.2 3.2 0 0 0-1.1 4l.7 .2 .8-.2M423.9 242.9l.6 1.1M424.5 242.7a4.2 4.2 0 0 1-.1 5.1 4.8 4.8 0 0 1-4.4 3.1l-.2-.1M424.5 244a6.1 6.1 0 0 1-3.6 6.2M425.9 240.3l.1-.1 .2 .1-.3 .4zM427.4 243.6l.2-.1a.26 .26 0 0 1 .1 .4 .26 .26 0 0 1-.4 .1zM428.2 242.9l.1 .1M428.3 242.8v.2M428.3 243l.3 .2M428.6 242.7v.5"/>
<path d="M430 241.8v.6l-1.4 .8M52 262.7l-1.4 1.4M52 267.2l-1.4 1.4M52 271.7l-1.4 1.4M52 276.2l-1.4 1.4M77.8 263.9l-3 3M77.8 268.4l-3 3M77.8 272.9l-3 3M77.8 277.3l-3 3M85.3 260.9l-.5 .5M85.3 265.3l-.5 .6M85.3 269.9l-.5 .5"/>
<path d="M85.3 274.3l-.5 .5M85.3 278.8l-.5 .5M92.8 262.3l-.5 .5M92.8 266.8l-.5 .6M92.8 271.3l-.5 .5M92.8 275.8l-.5 .5M118.8 267.8l-19 19M118.8 263.3l-19 19M118.8 272.3l-19 19M118.8 276.8l-19 19M334.1 269.8a10.8 10.8 0 0 0-7 9.3l.3 2.4M337.8 279.5l.2-.1a.33 .33 0 0 1 .1 .5 .33 .33 0 0 1-.5 0z"/>
<path d="M341.9 275.2l.3-.2a.38 .38 0 0 1 .1 .5 .38 .38 0 0 1-.5 .1zM342.1 277.3l.2 .2M342.3 278.3a11.4 11.4 0 0 0-3.5 10.1l.6 1.3 .8 .7 6.4 3.7M342.3 278.3l7.1 4.1M342.4 277.9a7.4 7.4 0 0 0-3.7 7.3M342.6 277.4a7 7 0 0 0-4.3 8l.3 .4-.6 .2M342.8 277a8.6 8.6 0 0 0-4.7 9.1l.5 .9M344.1 272.3a5.5 5.5 0 0 0-6.2 1.4 15.3 15.3 0 0 0-5.4 10.8M344.1 272.3l-5.2-3a5.6 5.6 0 0 0-6.1 1.4 14.7 14.7 0 0 0-5.3 12.2l.5 1.6 .6 .8 3.9 2.4M344.1 273.6a13.5 13.5 0 0 0-8.6 10.4l-.2 2.1M344.1 272.3a5.8 5.8 0 0 0-6.6 1.7 15.2 15.2 0 0 0-5 10.5M344.1 272.3l.4 .2"/>
<path d="M363.6 262.8a33.6 33.6 0 0 0-14.2 19.6M52 280.7l-1.4 1.4M52 285.2l-1.4 1.4M52 289.6l-1.4 1.5M52 294.1l-1.4 1.4M52 298.6l-1.4 1.5M77.8 281.9l-3 3M77.8 286.3l-3 3M77.8 290.8l-3 3M77.8 295.3l-3 3M77.8 299.8l-3 3M85.3 283.3l-.5 .5"/>
<path d="M85.3 287.8l-.5 .5M85.3 292.3l-.5 .5M85.3 296.8l-.5 .5M92.8 293.8l-.5 .5M92.8 280.3l-.5 .5M92.8 284.8l-.5 .5M92.8 289.3l-.5 .5M92.8 298.3l-.5 .5M118.8 285.7l-19 19M118.8 281.3l-19 18.9M118.8 290.2l-19 19.1M118.8 294.7l-14.6 14.6"/>
<path d="M118.8 299.2l-10.1 10.1M332.5 290.7l-21.5 12.4v4.9l32.5 18.8h8.5l32.5-18.8v-4.9l-21.5-12.4M332.5 284.5l2.8 1.6M332.5 284.5v20.1l2.8 1.6M332.5 289.9l-22.9 13.2v73l-4.3-2.5M335.3 286.1v20.1M336 285.4l.2-.1a.33 .33 0 0 1 .1 .4 .33 .33 0 0 1-.5 .1zM337.1 299l.3 .2M337.4 299.2l1.1 .6M337.8 289.2l.2-.1a.33 .33 0 0 1 .1 .5 .33 .33 0 0 1-.5 0zM337.8 284.6l.3 .2M338.2 297.9l-1.5 .9 9.9 5.7-.3-.2"/>
<path d="M338.2 297.9l-.7-.4-2.2 1.3 11.3 6.5M338.2 297.9v.8l-.8 .5M342.1 298.3a2.52 2.52 0 0 0 1.6 3.1l1.6 .6 1.3 .2M342.1 299.1l-.1 .2M342.1 298v1.6M342.2 295.9a.26 .26 0 0 1 .4-.2 .26 .26 0 0 1 .1 .3h-.4zM345.8 293.6l-7.6 4.3M346.6 294.7a4.9 4.9 0 0 0-4.5 3 3.4 3.4 0 0 0 3.3 3.2l1.2 .3M346.6 292.6l2.8 1.7M346.6 292.6v20.1l2.8 1.7M349.4 282.4a11.4 11.4 0 0 0-3.5 10.1l.7 1.4M349.4 294.3a14.5 14.5 0 0 1 8-12.3 3.9 3.9 0 0 1 5.6 3.8v20.7l-13.6 7.9"/>
<path d="M349.4 294.3v20.1M352.4 292.3l.9 .7M352.6 290.7a1.7 1.7 0 0 0 .3 2 1.7 1.7 0 0 0 2 .3M353 294.7h.2M354.6 287.2a3.8 3.8 0 0 1 4.5-1.5 4.2 4.2 0 0 1 .5 4.9 7.1 7.1 0 0 1-5 4.8 2.36 2.36 0 0 1-2.3-2.8 8.7 8.7 0 0 1 2.3-5.4zM354.8 287.1a1.73 1.73 0 0 1 1.6-.7 1.73 1.73 0 0 1 1.4 1.2l.1 .2M355.1 293.1a2.86 2.86 0 0 1-2.5 .6M355.4 288.6a1.71 1.71 0 0 1 2.7-.4 4.1 4.1 0 0 1-2.7 4.9 1.63 1.63 0 0 1-1.1-2.5zM355.8 289.1a1.05 1.05 0 0 1 1.5-.4 1.05 1.05 0 0 1 .2 1.5 2.21 2.21 0 0 1-2.2 1.9 2.04 2.04 0 0 1 .5-3zM355.9 286l1.2 .5M356.6 292.6a3 3 0 0 1-4 1.1l-.2-.1M357.1 285.5a2.33 2.33 0 0 1 1.5 2.9l-.3 1.1"/>
<path d="M357.3 287.5a1.54 1.54 0 0 0-2.6 .1 4.3 4.3 0 0 0-1.5 4.6l.4 .3 .7 .2M357.3 285.6l.6 .7 .1 1.8M357.7 287.8l-1.1-.7a2.37 2.37 0 0 0-2.8 1.5 2.9 2.9 0 0 0-.3 3.7l1.2 .7M358.1 285.3a4.1 4.1 0 0 1 .4 4.8 6.6 6.6 0 0 1-5 4.5l-.7-.1M358.4 285.4l.1 .1M358.5 285.6a6.4 6.4 0 0 1-1.6 7.1 4.6 4.6 0 0 1-3.7 2M361 282.1l-2.8-1.7a6 6 0 0 0-6.6 1.8 15.2 15.2 0 0 0-5 10.4M363 289.9l22.9 13.2v73l4.3-2.5M47.9 307.3l-1.5 1.5M52 303.1l-1.4 1.4M52.4 307.3l-2 2M56.9 307.3l-2 2"/>
<path d="M61.3 307.3l-2 2M65.8 307.3l-2 2M70.3 307.3l-2 2M77.8 304.3l-5 5M79.3 307.3l-2 2M83.8 307.3l-2 2M85.3 301.3l-.5 .5M85.3 305.8l-.5 .5M85.3 309.3h7M85.3 309.3h-38.9v-2h4.2v-83.4h68.2v85.4h-26.5M92.8 302.8l-.5 .5M92.8 307.3l-.5 .4"/>
<path d="M97.3 307.3l-2.1 2M118.8 303.7l-5.6 5.6M118.8 308.2l-1.1 1.1M309.6 308l33.9 19.6M332.5 302.8a6.1 6.1 0 0 0 1.9 7.8 22.5 22.5 0 0 0 17.8 3.8 15.4 15.4 0 0 0 10.6-5.7 5.5 5.5 0 0 0 .2-5.9 6.2 6.2 0 0 1-2.2 8.1 23.4 23.4 0 0 1-18 3.4 15.8 15.8 0 0 1-9.9-5.3 5.6 5.6 0 0 1-.4-6.2zM335.3 300.4l11.3 6.5M339.7 303v2.6a5.2 5.2 0 0 0 4.4 4.1l2.5 .4M339.7 303.7l-4.4 2.5M342.2 302v-.1a.26 .26 0 0 1 .4-.1 .26 .26 0 0 1 .1 .3h-.2M346.3 304.3h.1M350.4 306.8l.3-.1a.47 .47 0 0 1 .1 .5 .47 .47 0 0 1-.6 .3zM361.7 300.3l.3-.2a.45 .45 0 0 1 .1 .6 .45 .45 0 0 1-.5 .2z"/>
<path d="M365.8 316.1a.26 .26 0 0 1 .4-.1 .26 .26 0 0 1 .1 .3h-.4zM385.9 308l-33.9 19.6M64.8 321.8l-6 5.9M79.2 339.7h19.2zM81.3 332.5v-2.5h15v2.5M98.4 339a15.9 15.9 0 0 1 5.6 7.8M112.8 321.8l6 5.9M180.8 338.3h16v7.1h-16zM183.1 338.3v-2.3h11.4v2.3M343.5 327.6v68.1M343.5 327.6h8.5M352 327.6v68.1"/>
<path d="M77.6 340.2l1.6-1.2a16 16 0 0 0 .3 25.8 16 16 0 0 0 24.5-8.1 16 16 0 0 1-23.7 8.6 16 16 0 0 1-2.7-25.1zM79.2 343.8h19.2M79.2 359.7h19.2M80.4 346.2h.8M80.4 357.3h.8M80.4 344.8v1.4M80.4 357.3v1.5M80.4 346.2l.4 .3 .4-.3M80.4 357.3l.4-.3 .4 .3M81.2 344.8v1.4M81.2 357.3v1.5M82.3 343.8v1h-2.1v14h2.1v.9"/>
<path d="M83.4 356.7a.3 .3 0 0 0-.1 .5 .3 .3 0 0 0 .5 0 .3 .3 0 0 0-.1-.5M83.4 346.8a.3 .3 0 0 1-.1-.5 .3 .3 0 0 1 .5 0 .3 .3 0 0 1-.1 .5M85.3 343.8v3M85.3 356.7v3M86.1 356.7h20.2M86.1 346.8h20.2M86.1 346.8h-5.3v9.9h5.3M86.1 346.8v9.9M92.3 343.8v3M92.3 356.7v3M93.8 346.8a.29 .29 0 0 1 0-.5 .29 .29 0 0 1 .4 0 .29 .29 0 0 1 0 .5M93.8 356.7a.29 .29 0 0 0 0 .5 .29 .29 0 0 0 .4 0 .29 .29 0 0 0 0-.5"/>
<path d="M95.3 343.8v1h2.1v2M96.4 346.2h.8M96.4 357.3h.8M96.4 344.8v1.4M96.4 357.3v1.5M96.4 346.2l.4 .3 .4-.3M96.4 357.3l.4-.3 .4 .3M97.2 344.8v1.4M97.2 357.3v1.5M97.4 356.7v2.1h-2.1v.9M98.4 346.8v-14.3h-19.2v31.3h19.2v-7.1M106.3 356.7h65"/>
<path d="M106.3 346.8v9.9M106.3 346.8h65M117.8 346.8v-18.1l-6-6h-46l-6 6v46l6 6h46l6-6v-18M118.8 346.8v-25h-60v60h60v-25.1M171.3 346.8h20.1v9.9h-20.1M171.3 346.8v9.9M180.8 346.8v-.5h16v3.2h-5.4M181.8 345.4v.9M191.4 349.8h57M191.4 354h5.4v3.1h-16v-.4M191.4 351.7h57.4M191.4 353.7h57"/>
<path d="M191.4 350.1h57M191.4 353.4h57M193 349.5v.3M195.8 345.4v.9M202.8 351.3h2v.9h-2zM232.8 351.3h2v.9h-2zM248.8 345.7v12M248.8 348.8h15.2M248.8 354.7h15.2M248.8 354.5h15.2M248.8 349.1h15.2M248.8 353.9h15.2"/>
<path d="M248.8 349.7h15.2M264 345.7h-15.6v12h15.6M265.1 342h.1M265.3 342h.1M265.6 342h.4M265.6 342h.1M266 342h.1M266.3 342h.1M266.4 354h.7l.2 2.5M266.4 342v19.4M267.3 344.5l-.2-2.5h-3.1v19.4l3.1 .1 .2-2.5M267.3 347l-.2 2.5h-.7"/>
<path d="M267.3 344.5h5.9v2.4l-5.8 .1M267.3 356.5h.1M267.3 359h.1M267.3 347h.1M267.4 344.5h.1M267.4 356.5h5.8v2.4l-5.8 .1M58.8 375.8l6 6M118.8 375.8l-6 6M265.1 361.4v.1M265.3 361.4v.1M265.6 361.5h.4M265.6 361.4v.1"/>
<path d="M266 361.4v.1M266.3 361.4v.1M305.3 373.6v1.7l42.4 24.5M309.6 371.2l-4.3 2.4M385.9 371.2l4.3 2.4M390.2 373.6v1.7l-42.5 24.5M343.5 395.7l4.2 2.4M343.5 395.7h8.5M347.7 398.1v1.7M352 395.7l-4.3 2.4"/>
<circle cx="88.8" cy="52.1" r="2"/>
<circle cx="88.8" cy="52.1" r="3.2"/>
<circle cx="88.8" cy="52.1" r="4.8"/>
<circle cx="88.8" cy="52.1" r="5.5"/>
<circle cx="88.8" cy="52.1" r="3"/>
<circle cx="88.8" cy="52.1" r="3.8"/>
<circle cx="88.8" cy="52.1" r="5.3"/>
<circle cx="181.4" cy="52.1" r=".31"/>
<circle cx="181.4" cy="52.1" r=".25"/>
<circle cx="183.5" cy="57.3" r=".26"/>
<circle cx="183.6" cy="57.3" r=".29"/>
<circle cx="183.6" cy="46.9" r=".29"/>
<circle cx="183.6" cy="46.9" r=".25"/>
<circle cx="188.8" cy="52.1" r="2.01"/>
<circle cx="188.8" cy="44.7" r=".25"/>
<circle cx="188.8" cy="44.7" r=".29"/>
<circle cx="188.8" cy="52.1" r="8"/>
<circle cx="188.8" cy="52.1" r="4.2"/>
<circle cx="188.8" cy="52.1" r="3.5"/>
<circle cx="188.8" cy="52.1" r="4.1"/>
<circle cx="188.8" cy="59.5" r=".25"/>
<circle cx="188.8" cy="52.1" r="2.12"/>
<circle cx="188.8" cy="59.5" r=".3"/>
<circle cx="188.8" cy="52.1" r="2.66"/>
<circle cx="188.8" cy="52.1" r="2"/>
<circle cx="188.8" cy="52.1" r="4.7"/>
<circle cx="188.8" cy="52.1" r="1.3"/>
<circle cx="194" cy="57.3" r=".26"/>
<circle cx="194" cy="57.3" r=".31"/>
<circle cx="194" cy="46.9" r=".31"/>
<circle cx="194" cy="46.9" r=".25"/>
<circle cx="196.2" cy="52.1" r=".29"/>
<circle cx="203.8" cy="56.1" r=".3"/>
<circle cx="203.8" cy="48.1" r=".3"/>
<circle cx="233.8" cy="48.1" r=".29"/>
<circle cx="233.8" cy="56.1" r=".28"/>
<circle cx="243.2" cy="52.1" r="1"/>
<circle cx="260.2" cy="54.7" r=".5"/>
<circle cx="260.2" cy="54.7" r=".6"/>
<circle cx="260.2" cy="49.5" r=".49"/>
<circle cx="260.2" cy="49.5" r=".59"/>
<circle cx="269" cy="52.1" r=".61"/>
<circle cx="269" cy="52.1" r=".5"/>
<circle cx="271.8" cy="52.1" r=".5"/>
<circle cx="271.8" cy="52.1" r=".6"/>
<circle cx="80.8" cy="68.6" r=".5"/>
<circle cx="80.8" cy="68.6" r=".42"/>
<circle cx="96.8" cy="68.6" r=".43"/>
<circle cx="96.8" cy="68.6" r=".51"/>
<circle cx="88.8" cy="199.3" r="2"/>
<circle cx="88.8" cy="199.3" r="5.5"/>
<circle cx="88.8" cy="199.2" r="3"/>
<circle cx="181.4" cy="199.3" r=".31"/>
<circle cx="181.4" cy="199.3" r=".25"/>
<circle cx="183.5" cy="194" r=".26"/>
<circle cx="183.6" cy="194" r=".28"/>
<circle cx="186.3" cy="197.8" r=".52"/>
<circle cx="188.8" cy="199.3" r="8"/>
<circle cx="188.8" cy="199.3" r="4.2"/>
<circle cx="188.8" cy="191.9" r=".25"/>
<circle cx="188.8" cy="191.8" r=".3"/>
<circle cx="188.8" cy="199.3" r="2"/>
<circle cx="188.8" cy="199.2" r="4.7"/>
<circle cx="188.8" cy="199.3" r="1.3"/>
<circle cx="191.2" cy="197.8" r=".51"/>
<circle cx="194" cy="194" r=".26"/>
<circle cx="194" cy="194" r=".3"/>
<circle cx="196.2" cy="199.3" r=".29"/>
<circle cx="203.8" cy="195.3" r=".3"/>
<circle cx="233.8" cy="195.2" r=".29"/>
<circle cx="243.2" cy="199.3" r="1"/>
<circle cx="260.2" cy="196.7" r=".5"/>
<circle cx="260.2" cy="196.7" r=".6"/>
<circle cx="269" cy="199.3" r=".5"/>
<circle cx="269" cy="199.2" r=".6"/>
<circle cx="271.8" cy="199.3" r=".5"/>
<circle cx="271.8" cy="199.2" r=".59"/>
<circle cx="80.8" cy="215.7" r=".5"/>
<circle cx="96.8" cy="215.8" r=".51"/>
<circle cx="183.6" cy="204.5" r=".29"/>
<circle cx="183.6" cy="204.5" r=".25"/>
<circle cx="188.8" cy="202.1" r=".5"/>
<circle cx="188.8" cy="206.7" r=".25"/>
<circle cx="188.8" cy="206.7" r=".3"/>
<circle cx="194" cy="204.5" r=".31"/>
<circle cx="194" cy="204.5" r=".25"/>
<circle cx="203.8" cy="203.2" r=".3"/>
<circle cx="233.8" cy="203.3" r=".29"/>
<circle cx="260.2" cy="201.9" r=".49"/>
<circle cx="260.2" cy="201.9" r=".59"/>
<circle cx="450.6" cy="223.2" r=".24"/>
<circle cx="422.2" cy="240.7" r=".24"/>
<circle cx="425.9" cy="248.9" r=".24"/>
<circle cx="329.4" cy="295" r=".25"/>
<circle cx="340.3" cy="299" r=".26"/>
<circle cx="366.2" cy="295" r=".27"/>
<circle cx="329.4" cy="316.2" r=".25"/>
<circle cx="88.8" cy="325.8" r=".3"/>
<circle cx="88.8" cy="325.7" r=".24"/>
<circle cx="62.8" cy="351.8" r=".3"/>
<circle cx="62.8" cy="351.7" r=".24"/>
<circle cx="258.6" cy="347.2" r=".61"/>
<circle cx="258.6" cy="356.4" r=".61"/>
<circle cx="258.6" cy="356.4" r=".5"/>
<circle cx="258.6" cy="347.2" r=".5"/>
<circle cx="88.8" cy="377.8" r=".3"/>
<circle cx="88.8" cy="377.7" r=".24"/>
</g>
<g font-size="5.6">
<text x="524.8" y="398.7">Bản vẽ lắp</text>
<text x="514.2" y="404.3">cánh tay robot RRR</text>
</g>
<g font-size="5.3">
<text x="33.1" y="9.5">12</text>
<text x="74.1" y="9.5">11</text>
<text x="124.1" y="9.5">10</text>
<text x="175.6" y="9.5">9</text>
<text x="225.6" y="9.5">8</text>
<text x="275.6" y="9.5">7</text>
<text x="325.6" y="9.5">6</text>
<text x="375.6" y="9.5">5</text>
<text x="425.6" y="9.5">4</text>
<text x="475.6" y="9.5">3</text>
<text x="525.6" y="9.5">2</text>
<text x="566.6" y="9.5">1</text>
<text x="15.7" y="37">H</text>
<text x="584.7" y="37">H</text>
<text x="15.2" y="87">G</text>
<text x="584.2" y="87">G</text>
<text x="16.2" y="137">F</text>
<text x="585.2" y="137">F</text>
<text x="16.1" y="187">E</text>
<text x="585.1" y="187">E</text>
<text x="15.5" y="237">D</text>
<text x="584.5" y="237">D</text>
<text x="15.4" y="287">C</text>
<text x="584.4" y="287">C</text>
<text x="16" y="337.1">B</text>
<text x="585" y="337.1">B</text>
<text x="15.5" y="387">A</text>
<text x="584.5" y="387">A</text>
<text x="33.1" y="414.5">12</text>
<text x="74.1" y="414.5">11</text>
<text x="124.1" y="414.5">10</text>
<text x="175.6" y="414.5">9</text>
<text x="225.6" y="414.5">8</text>
<text x="275.6" y="414.5">7</text>
<text x="325.6" y="414.5">6</text>
<text x="375.6" y="414.5">5</text>
<text x="425.6" y="414.5">4</text>
<text x="475.6" y="414.5">3</text>
<text x="525.6" y="414.5">2</text>
<text x="566.6" y="414.5">1</text>
</g>
<g font-size="4.7">
<text x="76.1" y="14.6">B</text>
<text x="76.1" y="181.2">B</text>
<text x="359.4" y="180.5">SECTION B-B</text>
<text x="145.3" y="327.6">SECTION A-A</text>
</g>
<g font-size="4.7" fill="#808000">
<text x="276" y="362.3">A</text>
<text x="55.1" y="401.2">A</text>
</g>
<text font-size="3.9" x="574.9" y="398.5">A2</text>
<g font-size="2">
<text x="404.6" y="357.6">UNLESS OTHERWISE SPECIFIED:</text>
<text x="438.4" y="357.6">FINISH:</text>
<text x="485.3" y="357.5">DEBURR AND</text>
<text x="485.3" y="360">BREAK SHARP</text>
<text x="516.6" y="359">DO NOT SCALE DRAWING</text>
<text x="557.3" y="359.2">REVISION</text>
<text x="404.6" y="360.1">DIMENSIONS ARE IN MILLIMETERS</text>
<text x="404.6" y="362.6">SURFACE FINISH:</text>
<text x="404.6" y="365.1">TOLERANCES:</text>
<text x="485.3" y="362.5">EDGES</text>
<text x="406.2" y="367.6">LINEAR:</text>
<text x="406.2" y="370.1">ANGULAR:</text>
<text x="418.3" y="375">NAME</text>
<text x="434" y="374.9">SIGNATURE</text>
<text x="451.2" y="374.9">DATE</text>
<text x="504.1" y="374.9">TITLE:</text>
<text x="404.6" y="379.1">DRAWN</text>
<text x="404.9" y="383.3">CHK'D</text>
<text x="404.4" y="387.4">APPV'D</text>
<text x="405.1" y="391.8">MFG</text>
<text x="405.5" y="396">Q.A</text>
<text x="459.6" y="395.5">MATERIAL:</text>
<text x="504" y="395.5">DWG NO.</text>
<text x="459.6" y="408.5">WEIGHT:</text>
<text x="504.1" y="408.6">SCALE:1:5</text>
<text x="548.5" y="408.6">SHEET 1 OF 1</text>
</g>
</svg>
